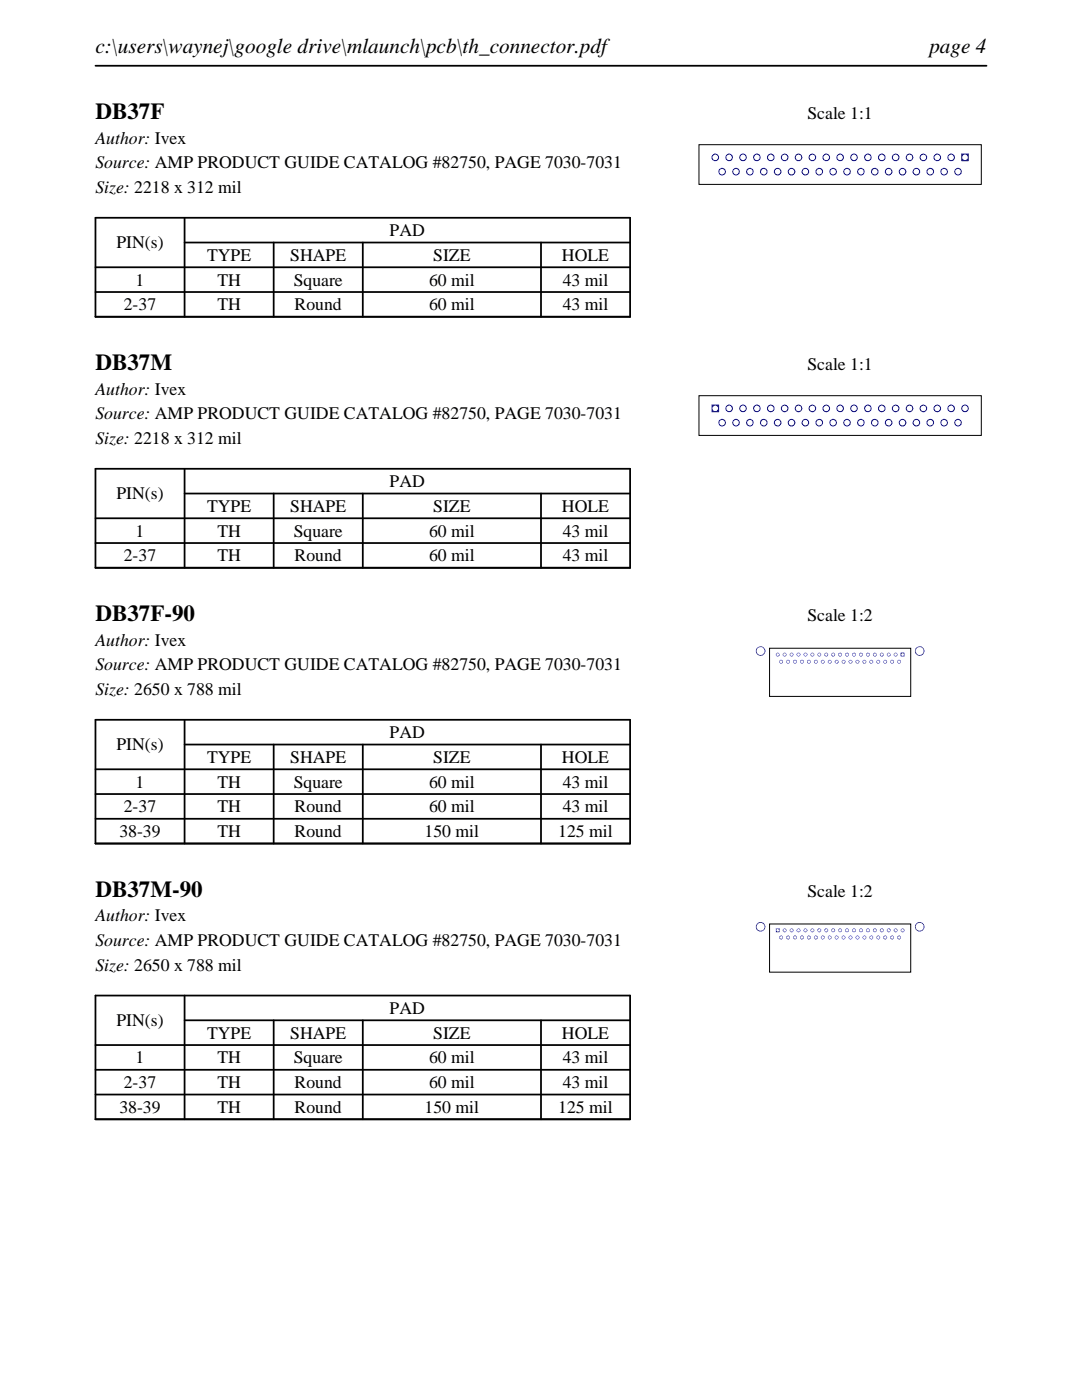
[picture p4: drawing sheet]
<svg xmlns="http://www.w3.org/2000/svg" width="216mm" height="279mm" viewBox="0 0 216 279" stroke-linecap="round" stroke-linejoin="round" font-family="sans-serif">
<path d="M19 13.1h177.8M19 43.5h106.7v19.7h-106.7zM19 53.3h106.7M19 58.3h106.7M36.8 48.4h88.9M36.8 43.5v19.7M54.6 48.4v14.8M72.4 48.4v14.8M107.9 48.4v14.8" fill="none" stroke="#000" stroke-width=".35"/>
<path d="M139.5 28.9h56.3v7.9h-56.3z" fill="none" stroke="#000" stroke-width=".2"/>
<g fill="#00f">
<path d="M191.8 30.7v1.5h1.5v-1.5zM192 31.4a.55 .55 0 0 1 1.1 0 .55 .55 0 0 1-1.1 0z"/>
<path d="M189 31.4a.8 .8 0 0 0 1.6 0 .8 .8 0 0 0-1.6 0zM189.2 31.4a.55 .55 0 0 1 1.1 0 .55 .55 0 0 1-1.1 0z"/>
<path d="M186.3 31.4a.76 .76 0 0 0 1.5 0 .76 .76 0 0 0-1.5 0zM186.5 31.4a.55 .55 0 0 1 1.1 0 .55 .55 0 0 1-1.1 0z"/>
<path d="M183.5 31.4a.76 .76 0 0 0 1.5 0 .76 .76 0 0 0-1.5 0zM183.7 31.4a.55 .55 0 0 1 1.1 0 .55 .55 0 0 1-1.1 0z"/>
<path d="M180.7 31.4a.76 .76 0 0 0 1.5 0 .76 .76 0 0 0-1.5 0zM180.9 31.4a.55 .55 0 0 1 1.1 0 .55 .55 0 0 1-1.1 0z"/>
<path d="M178 31.4a.76 .76 0 0 0 1.5 0 .76 .76 0 0 0-1.5 0zM178.2 31.4a.55 .55 0 0 1 1.1 0 .55 .55 0 0 1-1.1 0z"/>
<path d="M175.2 31.4a.76 .76 0 0 0 1.5 0 .76 .76 0 0 0-1.5 0zM175.4 31.4a.55 .55 0 0 1 1.1 0 .55 .55 0 0 1-1.1 0z"/>
<path d="M172.4 31.4a.76 .76 0 0 0 1.5 0 .76 .76 0 0 0-1.5 0zM172.6 31.4a.55 .55 0 0 1 1.1 0 .55 .55 0 0 1-1.1 0z"/>
<path d="M169.6 31.4a.8 .8 0 0 0 1.6 0 .8 .8 0 0 0-1.6 0zM169.9 31.4a.55 .55 0 0 1 1.1 0 .55 .55 0 0 1-1.1 0z"/>
<path d="M166.9 31.4a.76 .76 0 0 0 1.5 0 .76 .76 0 0 0-1.5 0zM167.1 31.4a.55 .55 0 0 1 1.1 0 .55 .55 0 0 1-1.1 0z"/>
<path d="M164.1 31.4a.76 .76 0 0 0 1.5 0 .76 .76 0 0 0-1.5 0zM164.3 31.4a.55 .55 0 0 1 1.1 0 .55 .55 0 0 1-1.1 0z"/>
<path d="M161.3 31.4a.8 .8 0 0 0 1.6 0 .8 .8 0 0 0-1.6 0zM161.6 31.4a.55 .55 0 0 1 1 0 .55 .55 0 0 1-1 0z"/>
<path d="M158.6 31.4a.76 .76 0 0 0 1.5 0 .76 .76 0 0 0-1.5 0zM158.8 31.4a.55 .55 0 0 1 1.1 0 .55 .55 0 0 1-1.1 0z"/>
<path d="M155.8 31.4a.76 .76 0 0 0 1.5 0 .76 .76 0 0 0-1.5 0zM156 31.4a.55 .55 0 0 1 1.1 0 .55 .55 0 0 1-1.1 0z"/>
<path d="M153 31.4a.8 .8 0 0 0 1.6 0 .8 .8 0 0 0-1.6 0zM153.3 31.4a.55 .55 0 0 1 1 0 .55 .55 0 0 1-1 0z"/>
<path d="M150.3 31.4a.76 .76 0 0 0 1.5 0 .76 .76 0 0 0-1.5 0zM150.5 31.4a.55 .55 0 0 1 1.1 0 .55 .55 0 0 1-1.1 0z"/>
<path d="M147.5 31.4a.76 .76 0 0 0 1.5 0 .76 .76 0 0 0-1.5 0zM147.7 31.4a.55 .55 0 0 1 1.1 0 .55 .55 0 0 1-1.1 0z"/>
<path d="M144.7 31.4a.8 .8 0 0 0 1.6 0 .8 .8 0 0 0-1.6 0zM144.9 31.4a.55 .55 0 0 1 1.1 0 .55 .55 0 0 1-1.1 0z"/>
<path d="M142 31.4a.76 .76 0 0 0 1.5 0 .76 .76 0 0 0-1.5 0zM142.2 31.4a.55 .55 0 0 1 1.1 0 .55 .55 0 0 1-1.1 0z"/>
<path d="M190.4 34.3a.76 .76 0 0 0 1.5 0 .76 .76 0 0 0-1.5 0zM190.6 34.3a.55 .55 0 0 1 1.1 0 .55 .55 0 0 1-1.1 0z"/>
<path d="M187.6 34.3a.8 .8 0 0 0 1.6 0 .8 .8 0 0 0-1.6 0zM187.8 34.3a.55 .55 0 0 1 1.1 0 .55 .55 0 0 1-1.1 0z"/>
<path d="M184.9 34.3a.76 .76 0 0 0 1.5 0 .76 .76 0 0 0-1.5 0zM185.1 34.3a.55 .55 0 0 1 1.1 0 .55 .55 0 0 1-1.1 0z"/>
<path d="M182.1 34.3a.76 .76 0 0 0 1.5 0 .76 .76 0 0 0-1.5 0zM182.3 34.3a.55 .55 0 0 1 1.1 0 .55 .55 0 0 1-1.1 0z"/>
<path d="M179.3 34.3a.76 .76 0 0 0 1.5 0 .76 .76 0 0 0-1.5 0zM179.5 34.3a.55 .55 0 0 1 1.1 0 .55 .55 0 0 1-1.1 0z"/>
<path d="M176.6 34.3a.76 .76 0 0 0 1.5 0 .76 .76 0 0 0-1.5 0zM176.8 34.3a.55 .55 0 0 1 1.1 0 .55 .55 0 0 1-1.1 0z"/>
<path d="M173.8 34.3a.76 .76 0 0 0 1.5 0 .76 .76 0 0 0-1.5 0zM174 34.3a.55 .55 0 0 1 1.1 0 .55 .55 0 0 1-1.1 0z"/>
<path d="M171 34.3a.76 .76 0 0 0 1.5 0 .76 .76 0 0 0-1.5 0zM171.2 34.3a.55 .55 0 0 1 1.1 0 .55 .55 0 0 1-1.1 0z"/>
<path d="M168.2 34.3a.8 .8 0 0 0 1.6 0 .8 .8 0 0 0-1.6 0zM168.5 34.3a.55 .55 0 0 1 1.1 0 .55 .55 0 0 1-1.1 0z"/>
<path d="M165.5 34.3a.76 .76 0 0 0 1.5 0 .76 .76 0 0 0-1.5 0zM165.7 34.3a.55 .55 0 0 1 1.1 0 .55 .55 0 0 1-1.1 0z"/>
<path d="M162.7 34.3a.76 .76 0 0 0 1.5 0 .76 .76 0 0 0-1.5 0zM162.9 34.3a.55 .55 0 0 1 1.1 0 .55 .55 0 0 1-1.1 0z"/>
<path d="M159.9 34.3a.8 .8 0 0 0 1.6 0 .8 .8 0 0 0-1.6 0zM160.2 34.3a.55 .55 0 0 1 1.1 0 .55 .55 0 0 1-1.1 0z"/>
<path d="M157.2 34.3a.76 .76 0 0 0 1.5 0 .76 .76 0 0 0-1.5 0zM157.4 34.3a.55 .55 0 0 1 1.1 0 .55 .55 0 0 1-1.1 0z"/>
<path d="M154.4 34.3a.76 .76 0 0 0 1.5 0 .76 .76 0 0 0-1.5 0zM154.6 34.3a.55 .55 0 0 1 1.1 0 .55 .55 0 0 1-1.1 0z"/>
<path d="M151.6 34.3a.8 .8 0 0 0 1.6 0 .8 .8 0 0 0-1.6 0zM151.9 34.3a.55 .55 0 0 1 1 0 .55 .55 0 0 1-1 0z"/>
<path d="M148.9 34.3a.76 .76 0 0 0 1.5 0 .76 .76 0 0 0-1.5 0zM149.1 34.3a.55 .55 0 0 1 1.1 0 .55 .55 0 0 1-1.1 0z"/>
<path d="M146.1 34.3a.76 .76 0 0 0 1.5 0 .76 .76 0 0 0-1.5 0zM146.3 34.3a.55 .55 0 0 1 1.1 0 .55 .55 0 0 1-1.1 0z"/>
<path d="M143.3 34.3a.8 .8 0 0 0 1.6 0 .8 .8 0 0 0-1.6 0zM143.5 34.3a.55 .55 0 0 1 1.1 0 .55 .55 0 0 1-1.1 0z"/>
</g>
<path d="M19 93.6h106.7v19.7h-106.7zM36.8 98.5h88.9M36.8 93.6v19.7M54.6 98.5v14.8M72.4 98.5v14.8M107.9 98.5v14.8M19 103.4h106.7M19 108.4h106.7" fill="none" stroke="#000" stroke-width=".35"/>
<path d="M139.5 79h56.3v7.9h-56.3z" fill="none" stroke="#000" stroke-width=".2"/>
<g fill="#00f">
<path d="M142 80.7v1.6h1.5v-1.6zM142.2 81.5a.55 .55 0 0 1 1.1 0 .55 .55 0 0 1-1.1 0z"/>
<path d="M144.7 81.5a.8 .8 0 0 0 1.6 0 .8 .8 0 0 0-1.6 0zM144.9 81.5a.55 .55 0 0 1 1.1 0 .55 .55 0 0 1-1.1 0z"/>
<path d="M147.5 81.5a.76 .76 0 0 0 1.5 0 .76 .76 0 0 0-1.5 0zM147.7 81.5a.55 .55 0 0 1 1.1 0 .55 .55 0 0 1-1.1 0z"/>
<path d="M150.3 81.5a.76 .76 0 0 0 1.5 0 .76 .76 0 0 0-1.5 0zM150.5 81.5a.55 .55 0 0 1 1.1 0 .55 .55 0 0 1-1.1 0z"/>
<path d="M153 81.5a.8 .8 0 0 0 1.6 0 .8 .8 0 0 0-1.6 0zM153.3 81.5a.55 .55 0 0 1 1 0 .55 .55 0 0 1-1 0z"/>
<path d="M155.8 81.5a.76 .76 0 0 0 1.5 0 .76 .76 0 0 0-1.5 0zM156 81.5a.55 .55 0 0 1 1.1 0 .55 .55 0 0 1-1.1 0z"/>
<path d="M158.6 81.5a.76 .76 0 0 0 1.5 0 .76 .76 0 0 0-1.5 0zM158.8 81.5a.55 .55 0 0 1 1.1 0 .55 .55 0 0 1-1.1 0z"/>
<path d="M161.3 81.5a.8 .8 0 0 0 1.6 0 .8 .8 0 0 0-1.6 0zM161.6 81.5a.55 .55 0 0 1 1 0 .55 .55 0 0 1-1 0z"/>
<path d="M164.1 81.5a.76 .76 0 0 0 1.5 0 .76 .76 0 0 0-1.5 0zM164.3 81.5a.55 .55 0 0 1 1.1 0 .55 .55 0 0 1-1.1 0z"/>
<path d="M166.9 81.5a.76 .76 0 0 0 1.5 0 .76 .76 0 0 0-1.5 0zM167.1 81.5a.55 .55 0 0 1 1.1 0 .55 .55 0 0 1-1.1 0z"/>
<path d="M169.6 81.5a.8 .8 0 0 0 1.6 0 .8 .8 0 0 0-1.6 0zM169.9 81.5a.55 .55 0 0 1 1.1 0 .55 .55 0 0 1-1.1 0z"/>
<path d="M172.4 81.5a.76 .76 0 0 0 1.5 0 .76 .76 0 0 0-1.5 0zM172.6 81.5a.55 .55 0 0 1 1.1 0 .55 .55 0 0 1-1.1 0z"/>
<path d="M175.2 81.5a.76 .76 0 0 0 1.5 0 .76 .76 0 0 0-1.5 0zM175.4 81.5a.55 .55 0 0 1 1.1 0 .55 .55 0 0 1-1.1 0z"/>
<path d="M178 81.5a.76 .76 0 0 0 1.5 0 .76 .76 0 0 0-1.5 0zM178.2 81.5a.55 .55 0 0 1 1.1 0 .55 .55 0 0 1-1.1 0z"/>
<path d="M180.7 81.5a.76 .76 0 0 0 1.5 0 .76 .76 0 0 0-1.5 0zM180.9 81.5a.55 .55 0 0 1 1.1 0 .55 .55 0 0 1-1.1 0z"/>
<path d="M183.5 81.5a.76 .76 0 0 0 1.5 0 .76 .76 0 0 0-1.5 0zM183.7 81.5a.55 .55 0 0 1 1.1 0 .55 .55 0 0 1-1.1 0z"/>
<path d="M186.3 81.5a.76 .76 0 0 0 1.5 0 .76 .76 0 0 0-1.5 0zM186.5 81.5a.55 .55 0 0 1 1.1 0 .55 .55 0 0 1-1.1 0z"/>
<path d="M189 81.5a.8 .8 0 0 0 1.6 0 .8 .8 0 0 0-1.6 0zM189.2 81.5a.55 .55 0 0 1 1.1 0 .55 .55 0 0 1-1.1 0z"/>
<path d="M191.8 81.5a.76 .76 0 0 0 1.5 0 .76 .76 0 0 0-1.5 0zM192 81.5a.55 .55 0 0 1 1.1 0 .55 .55 0 0 1-1.1 0z"/>
<path d="M143.3 84.4a.8 .8 0 0 0 1.6 0 .8 .8 0 0 0-1.6 0zM143.5 84.4a.55 .55 0 0 1 1.1 0 .55 .55 0 0 1-1.1 0z"/>
<path d="M146.1 84.4a.76 .76 0 0 0 1.5 0 .76 .76 0 0 0-1.5 0zM146.3 84.4a.55 .55 0 0 1 1.1 0 .55 .55 0 0 1-1.1 0z"/>
<path d="M148.9 84.4a.76 .76 0 0 0 1.5 0 .76 .76 0 0 0-1.5 0zM149.1 84.4a.55 .55 0 0 1 1.1 0 .55 .55 0 0 1-1.1 0z"/>
<path d="M151.6 84.4a.8 .8 0 0 0 1.6 0 .8 .8 0 0 0-1.6 0zM151.9 84.4a.55 .55 0 0 1 1 0 .55 .55 0 0 1-1 0z"/>
<path d="M154.4 84.4a.76 .76 0 0 0 1.5 0 .76 .76 0 0 0-1.5 0zM154.6 84.4a.55 .55 0 0 1 1.1 0 .55 .55 0 0 1-1.1 0z"/>
<path d="M157.2 84.4a.76 .76 0 0 0 1.5 0 .76 .76 0 0 0-1.5 0zM157.4 84.4a.55 .55 0 0 1 1.1 0 .55 .55 0 0 1-1.1 0z"/>
<path d="M159.9 84.4a.8 .8 0 0 0 1.6 0 .8 .8 0 0 0-1.6 0zM160.2 84.4a.55 .55 0 0 1 1.1 0 .55 .55 0 0 1-1.1 0z"/>
<path d="M162.7 84.4a.76 .76 0 0 0 1.5 0 .76 .76 0 0 0-1.5 0zM162.9 84.4a.55 .55 0 0 1 1.1 0 .55 .55 0 0 1-1.1 0z"/>
<path d="M165.5 84.4a.76 .76 0 0 0 1.5 0 .76 .76 0 0 0-1.5 0zM165.7 84.4a.55 .55 0 0 1 1.1 0 .55 .55 0 0 1-1.1 0z"/>
<path d="M168.2 84.4a.8 .8 0 0 0 1.6 0 .8 .8 0 0 0-1.6 0zM168.5 84.4a.55 .55 0 0 1 1.1 0 .55 .55 0 0 1-1.1 0z"/>
<path d="M171 84.4a.76 .76 0 0 0 1.5 0 .76 .76 0 0 0-1.5 0zM171.2 84.4a.55 .55 0 0 1 1.1 0 .55 .55 0 0 1-1.1 0z"/>
<path d="M173.8 84.4a.76 .76 0 0 0 1.5 0 .76 .76 0 0 0-1.5 0zM174 84.4a.55 .55 0 0 1 1.1 0 .55 .55 0 0 1-1.1 0z"/>
<path d="M176.6 84.4a.76 .76 0 0 0 1.5 0 .76 .76 0 0 0-1.5 0zM176.8 84.4a.55 .55 0 0 1 1.1 0 .55 .55 0 0 1-1.1 0z"/>
<path d="M179.3 84.4a.76 .76 0 0 0 1.5 0 .76 .76 0 0 0-1.5 0zM179.5 84.4a.55 .55 0 0 1 1.1 0 .55 .55 0 0 1-1.1 0z"/>
<path d="M182.1 84.4a.76 .76 0 0 0 1.5 0 .76 .76 0 0 0-1.5 0zM182.3 84.4a.55 .55 0 0 1 1.1 0 .55 .55 0 0 1-1.1 0z"/>
<path d="M184.9 84.4a.76 .76 0 0 0 1.5 0 .76 .76 0 0 0-1.5 0zM185.1 84.4a.55 .55 0 0 1 1.1 0 .55 .55 0 0 1-1.1 0z"/>
<path d="M187.6 84.4a.8 .8 0 0 0 1.6 0 .8 .8 0 0 0-1.6 0zM187.8 84.4a.55 .55 0 0 1 1.1 0 .55 .55 0 0 1-1.1 0z"/>
<path d="M190.4 84.4a.76 .76 0 0 0 1.5 0 .76 .76 0 0 0-1.5 0zM190.6 84.4a.55 .55 0 0 1 1.1 0 .55 .55 0 0 1-1.1 0z"/>
</g>
<path d="M19 143.7h106.7v24.6h-106.7zM19 153.5h106.7M19 158.5h106.7M36.8 148.6h88.9M36.8 143.7v24.6M54.6 148.6v19.7M72.4 148.6v19.7M107.9 148.6v19.7M19 163.4h106.7" fill="none" stroke="#000" stroke-width=".35"/>
<path d="M153.6 129.4h28.1v9.6h-28.1z" fill="none" stroke="#000" stroke-width=".2"/>
<g fill="#00f">
<path d="M179.7 130.3v.7h.8v-.7zM179.8 130.6a.3 .3 0 0 1 .6 0 .3 .3 0 0 1-.6 0z"/>
<path d="M178.3 130.6a.4 .4 0 0 0 .8 0 .4 .4 0 0 0-.8 0zM178.4 130.6a.3 .3 0 0 1 .6 0 .3 .3 0 0 1-.6 0z"/>
<path d="M176.9 130.6a.4 .4 0 0 0 .8 0 .4 .4 0 0 0-.8 0zM177.1 130.6a.27 .27 0 0 1 .5 0 .27 .27 0 0 1-.5 0z"/>
<path d="M175.6 130.6a.38 .38 0 0 0 .7 0 .38 .38 0 0 0-.7 0zM175.7 130.6a.27 .27 0 0 1 .5 0 .27 .27 0 0 1-.5 0z"/>
<path d="M174.2 130.6a.38 .38 0 0 0 .7 0 .38 .38 0 0 0-.7 0zM174.3 130.6a.27 .27 0 0 1 .5 0 .27 .27 0 0 1-.5 0z"/>
<path d="M172.8 130.6a.4 .4 0 0 0 .8 0 .4 .4 0 0 0-.8 0zM172.9 130.6a.3 .3 0 0 1 .6 0 .3 .3 0 0 1-.6 0z"/>
<path d="M171.4 130.6a.4 .4 0 0 0 .8 0 .4 .4 0 0 0-.8 0zM171.5 130.6a.3 .3 0 0 1 .6 0 .3 .3 0 0 1-.6 0z"/>
<path d="M170 130.6a.4 .4 0 0 0 .8 0 .4 .4 0 0 0-.8 0zM170.1 130.6a.3 .3 0 0 1 .6 0 .3 .3 0 0 1-.6 0z"/>
<path d="M168.6 130.6a.4 .4 0 0 0 .8 0 .4 .4 0 0 0-.8 0zM168.8 130.6a.27 .27 0 0 1 .5 0 .27 .27 0 0 1-.5 0z"/>
<path d="M167.3 130.6a.38 .38 0 0 0 .7 0 .38 .38 0 0 0-.7 0zM167.4 130.6a.27 .27 0 0 1 .5 0 .27 .27 0 0 1-.5 0z"/>
<path d="M165.9 130.6a.38 .38 0 0 0 .7 0 .38 .38 0 0 0-.7 0zM166 130.6a.27 .27 0 0 1 .5 0 .27 .27 0 0 1-.5 0z"/>
<path d="M164.5 130.6a.4 .4 0 0 0 .8 0 .4 .4 0 0 0-.8 0zM164.6 130.6a.27 .27 0 0 1 .5 0 .27 .27 0 0 1-.5 0z"/>
<path d="M163.1 130.6a.4 .4 0 0 0 .8 0 .4 .4 0 0 0-.8 0zM163.2 130.6a.3 .3 0 0 1 .6 0 .3 .3 0 0 1-.6 0z"/>
<path d="M161.7 130.6a.4 .4 0 0 0 .8 0 .4 .4 0 0 0-.8 0zM161.8 130.6a.3 .3 0 0 1 .6 0 .3 .3 0 0 1-.6 0z"/>
<path d="M160.3 130.6a.4 .4 0 0 0 .8 0 .4 .4 0 0 0-.8 0zM160.4 130.6a.3 .3 0 0 1 .6 0 .3 .3 0 0 1-.6 0z"/>
<path d="M159 130.6a.38 .38 0 0 0 .7 0 .38 .38 0 0 0-.7 0zM159.1 130.6a.27 .27 0 0 1 .5 0 .27 .27 0 0 1-.5 0z"/>
<path d="M157.6 130.6a.38 .38 0 0 0 .7 0 .38 .38 0 0 0-.7 0zM157.7 130.6a.27 .27 0 0 1 .5 0 .27 .27 0 0 1-.5 0z"/>
<path d="M156.2 130.6a.38 .38 0 0 0 .7 0 .38 .38 0 0 0-.7 0zM156.3 130.6a.27 .27 0 0 1 .5 0 .27 .27 0 0 1-.5 0z"/>
<path d="M154.8 130.6a.4 .4 0 0 0 .8 0 .4 .4 0 0 0-.8 0zM154.9 130.6a.3 .3 0 0 1 .6 0 .3 .3 0 0 1-.6 0z"/>
<path d="M179 132.1a.4 .4 0 0 0 .8 0 .4 .4 0 0 0-.8 0zM179.1 132.1a.3 .3 0 0 1 .6 0 .3 .3 0 0 1-.6 0z"/>
<path d="M177.6 132.1a.4 .4 0 0 0 .8 0 .4 .4 0 0 0-.8 0zM177.7 132.1a.3 .3 0 0 1 .6 0 .3 .3 0 0 1-.6 0z"/>
<path d="M176.3 132.1a.38 .38 0 0 0 .7 0 .38 .38 0 0 0-.7 0zM176.4 132.1a.27 .27 0 0 1 .5 0 .27 .27 0 0 1-.5 0z"/>
<path d="M174.9 132.1a.38 .38 0 0 0 .7 0 .38 .38 0 0 0-.7 0zM175 132.1a.27 .27 0 0 1 .5 0 .27 .27 0 0 1-.5 0z"/>
<path d="M173.5 132.1a.38 .38 0 0 0 .7 0 .38 .38 0 0 0-.7 0zM173.6 132.1a.27 .27 0 0 1 .5 0 .27 .27 0 0 1-.5 0z"/>
<path d="M172.1 132.1a.4 .4 0 0 0 .8 0 .4 .4 0 0 0-.8 0zM172.2 132.1a.3 .3 0 0 1 .6 0 .3 .3 0 0 1-.6 0z"/>
<path d="M170.7 132.1a.4 .4 0 0 0 .8 0 .4 .4 0 0 0-.8 0zM170.8 132.1a.3 .3 0 0 1 .6 0 .3 .3 0 0 1-.6 0z"/>
<path d="M169.3 132.1a.4 .4 0 0 0 .8 0 .4 .4 0 0 0-.8 0zM169.4 132.1a.3 .3 0 0 1 .6 0 .3 .3 0 0 1-.6 0z"/>
<path d="M167.9 132.1a.4 .4 0 0 0 .8 0 .4 .4 0 0 0-.8 0zM168.1 132.1a.27 .27 0 0 1 .5 0 .27 .27 0 0 1-.5 0z"/>
<path d="M166.6 132.1a.38 .38 0 0 0 .7 0 .38 .38 0 0 0-.7 0zM166.7 132.1a.27 .27 0 0 1 .5 0 .27 .27 0 0 1-.5 0z"/>
<path d="M165.2 132.1a.38 .38 0 0 0 .7 0 .38 .38 0 0 0-.7 0zM165.3 132.1a.27 .27 0 0 1 .5 0 .27 .27 0 0 1-.5 0z"/>
<path d="M163.8 132.1a.4 .4 0 0 0 .8 0 .4 .4 0 0 0-.8 0zM163.9 132.1a.27 .27 0 0 1 .5 0 .27 .27 0 0 1-.5 0z"/>
<path d="M162.4 132.1a.4 .4 0 0 0 .8 0 .4 .4 0 0 0-.8 0zM162.5 132.1a.3 .3 0 0 1 .6 0 .3 .3 0 0 1-.6 0z"/>
<path d="M161 132.1a.4 .4 0 0 0 .8 0 .4 .4 0 0 0-.8 0zM161.1 132.1a.3 .3 0 0 1 .6 0 .3 .3 0 0 1-.6 0z"/>
<path d="M159.6 132.1a.4 .4 0 0 0 .8 0 .4 .4 0 0 0-.8 0zM159.7 132.1a.3 .3 0 0 1 .6 0 .3 .3 0 0 1-.6 0z"/>
<path d="M158.3 132.1a.38 .38 0 0 0 .7 0 .38 .38 0 0 0-.7 0zM158.4 132.1a.27 .27 0 0 1 .5 0 .27 .27 0 0 1-.5 0z"/>
<path d="M156.9 132.1a.38 .38 0 0 0 .7 0 .38 .38 0 0 0-.7 0zM157 132.1a.27 .27 0 0 1 .5 0 .27 .27 0 0 1-.5 0z"/>
<path d="M155.5 132.1a.38 .38 0 0 0 .7 0 .38 .38 0 0 0-.7 0zM155.6 132.1a.27 .27 0 0 1 .5 0 .27 .27 0 0 1-.5 0z"/>
<path d="M150.8 129.9a.95 .95 0 0 0 1.9 0 .95 .95 0 0 0-1.9 0zM151 129.9a.8 .8 0 0 1 1.6 0 .8 .8 0 0 1-1.6 0z"/>
<path d="M182.6 129.9a.95 .95 0 0 0 1.9 0 .95 .95 0 0 0-1.9 0zM182.7 129.9a.8 .8 0 0 1 1.6 0 .8 .8 0 0 1-1.6 0z"/>
</g>
<path d="M19 198.7h106.7v24.7h-106.7zM36.8 198.7v24.7M19 208.6h106.7M19 213.5h106.7M19 218.4h106.7M36.8 203.6h88.9M54.6 203.6v19.8M72.4 203.6v19.8M107.9 203.6v19.8" fill="none" stroke="#000" stroke-width=".35"/>
<path d="M153.6 184.4h28.1v9.6h-28.1z" fill="none" stroke="#000" stroke-width=".2"/>
<g fill="#00f">
<path d="M154.8 185.3v.8h.8v-.8zM154.9 185.7a.3 .3 0 0 1 .6 0 .3 .3 0 0 1-.6 0z"/>
<path d="M156.2 185.7a.38 .38 0 0 0 .7 0 .38 .38 0 0 0-.7 0zM156.3 185.7a.27 .27 0 0 1 .5 0 .27 .27 0 0 1-.5 0z"/>
<path d="M157.6 185.7a.38 .38 0 0 0 .7 0 .38 .38 0 0 0-.7 0zM157.7 185.7a.27 .27 0 0 1 .5 0 .27 .27 0 0 1-.5 0z"/>
<path d="M159 185.7a.38 .38 0 0 0 .7 0 .38 .38 0 0 0-.7 0zM159.1 185.7a.27 .27 0 0 1 .5 0 .27 .27 0 0 1-.5 0z"/>
<path d="M160.3 185.7a.4 .4 0 0 0 .8 0 .4 .4 0 0 0-.8 0zM160.4 185.7a.3 .3 0 0 1 .6 0 .3 .3 0 0 1-.6 0z"/>
<path d="M161.7 185.7a.4 .4 0 0 0 .8 0 .4 .4 0 0 0-.8 0zM161.8 185.7a.3 .3 0 0 1 .6 0 .3 .3 0 0 1-.6 0z"/>
<path d="M163.1 185.7a.4 .4 0 0 0 .8 0 .4 .4 0 0 0-.8 0zM163.2 185.7a.3 .3 0 0 1 .6 0 .3 .3 0 0 1-.6 0z"/>
<path d="M164.5 185.7a.4 .4 0 0 0 .8 0 .4 .4 0 0 0-.8 0zM164.6 185.7a.27 .27 0 0 1 .5 0 .27 .27 0 0 1-.5 0z"/>
<path d="M165.9 185.7a.38 .38 0 0 0 .7 0 .38 .38 0 0 0-.7 0zM166 185.7a.27 .27 0 0 1 .5 0 .27 .27 0 0 1-.5 0z"/>
<path d="M167.3 185.7a.38 .38 0 0 0 .7 0 .38 .38 0 0 0-.7 0zM167.4 185.7a.27 .27 0 0 1 .5 0 .27 .27 0 0 1-.5 0z"/>
<path d="M168.6 185.7a.4 .4 0 0 0 .8 0 .4 .4 0 0 0-.8 0zM168.8 185.7a.27 .27 0 0 1 .5 0 .27 .27 0 0 1-.5 0z"/>
<path d="M170 185.7a.4 .4 0 0 0 .8 0 .4 .4 0 0 0-.8 0zM170.1 185.7a.3 .3 0 0 1 .6 0 .3 .3 0 0 1-.6 0z"/>
<path d="M171.4 185.7a.4 .4 0 0 0 .8 0 .4 .4 0 0 0-.8 0zM171.5 185.7a.3 .3 0 0 1 .6 0 .3 .3 0 0 1-.6 0z"/>
<path d="M172.8 185.7a.4 .4 0 0 0 .8 0 .4 .4 0 0 0-.8 0zM172.9 185.7a.3 .3 0 0 1 .6 0 .3 .3 0 0 1-.6 0z"/>
<path d="M174.2 185.7a.38 .38 0 0 0 .7 0 .38 .38 0 0 0-.7 0zM174.3 185.7a.27 .27 0 0 1 .5 0 .27 .27 0 0 1-.5 0z"/>
<path d="M175.6 185.7a.38 .38 0 0 0 .7 0 .38 .38 0 0 0-.7 0zM175.7 185.7a.27 .27 0 0 1 .5 0 .27 .27 0 0 1-.5 0z"/>
<path d="M176.9 185.7a.4 .4 0 0 0 .8 0 .4 .4 0 0 0-.8 0zM177.1 185.7a.27 .27 0 0 1 .5 0 .27 .27 0 0 1-.5 0z"/>
<path d="M178.3 185.7a.4 .4 0 0 0 .8 0 .4 .4 0 0 0-.8 0zM178.4 185.7a.3 .3 0 0 1 .6 0 .3 .3 0 0 1-.6 0z"/>
<path d="M179.7 185.7a.4 .4 0 0 0 .8 0 .4 .4 0 0 0-.8 0zM179.8 185.7a.3 .3 0 0 1 .6 0 .3 .3 0 0 1-.6 0z"/>
<path d="M155.5 187.1a.38 .38 0 0 0 .7 0 .38 .38 0 0 0-.7 0zM155.6 187.1a.27 .27 0 0 1 .5 0 .27 .27 0 0 1-.5 0z"/>
<path d="M156.9 187.1a.38 .38 0 0 0 .7 0 .38 .38 0 0 0-.7 0zM157 187.1a.27 .27 0 0 1 .5 0 .27 .27 0 0 1-.5 0z"/>
<path d="M158.3 187.1a.38 .38 0 0 0 .7 0 .38 .38 0 0 0-.7 0zM158.4 187.1a.27 .27 0 0 1 .5 0 .27 .27 0 0 1-.5 0z"/>
<path d="M159.6 187.1a.4 .4 0 0 0 .8 0 .4 .4 0 0 0-.8 0zM159.7 187.1a.3 .3 0 0 1 .6 0 .3 .3 0 0 1-.6 0z"/>
<path d="M161 187.1a.4 .4 0 0 0 .8 0 .4 .4 0 0 0-.8 0zM161.1 187.1a.3 .3 0 0 1 .6 0 .3 .3 0 0 1-.6 0z"/>
<path d="M162.4 187.1a.4 .4 0 0 0 .8 0 .4 .4 0 0 0-.8 0zM162.5 187.1a.3 .3 0 0 1 .6 0 .3 .3 0 0 1-.6 0z"/>
<path d="M163.8 187.1a.4 .4 0 0 0 .8 0 .4 .4 0 0 0-.8 0zM163.9 187.1a.27 .27 0 0 1 .5 0 .27 .27 0 0 1-.5 0z"/>
<path d="M165.2 187.1a.38 .38 0 0 0 .7 0 .38 .38 0 0 0-.7 0zM165.3 187.1a.27 .27 0 0 1 .5 0 .27 .27 0 0 1-.5 0z"/>
<path d="M166.6 187.1a.38 .38 0 0 0 .7 0 .38 .38 0 0 0-.7 0zM166.7 187.1a.27 .27 0 0 1 .5 0 .27 .27 0 0 1-.5 0z"/>
<path d="M167.9 187.1a.4 .4 0 0 0 .8 0 .4 .4 0 0 0-.8 0zM168.1 187.1a.27 .27 0 0 1 .5 0 .27 .27 0 0 1-.5 0z"/>
<path d="M169.3 187.1a.4 .4 0 0 0 .8 0 .4 .4 0 0 0-.8 0zM169.4 187.1a.3 .3 0 0 1 .6 0 .3 .3 0 0 1-.6 0z"/>
<path d="M170.7 187.1a.4 .4 0 0 0 .8 0 .4 .4 0 0 0-.8 0zM170.8 187.1a.3 .3 0 0 1 .6 0 .3 .3 0 0 1-.6 0z"/>
<path d="M172.1 187.1a.4 .4 0 0 0 .8 0 .4 .4 0 0 0-.8 0zM172.2 187.1a.3 .3 0 0 1 .6 0 .3 .3 0 0 1-.6 0z"/>
<path d="M173.5 187.1a.38 .38 0 0 0 .7 0 .38 .38 0 0 0-.7 0zM173.6 187.1a.27 .27 0 0 1 .5 0 .27 .27 0 0 1-.5 0z"/>
<path d="M174.9 187.1a.38 .38 0 0 0 .7 0 .38 .38 0 0 0-.7 0zM175 187.1a.27 .27 0 0 1 .5 0 .27 .27 0 0 1-.5 0z"/>
<path d="M176.3 187.1a.38 .38 0 0 0 .7 0 .38 .38 0 0 0-.7 0zM176.4 187.1a.27 .27 0 0 1 .5 0 .27 .27 0 0 1-.5 0z"/>
<path d="M177.6 187.1a.4 .4 0 0 0 .8 0 .4 .4 0 0 0-.8 0zM177.7 187.1a.3 .3 0 0 1 .6 0 .3 .3 0 0 1-.6 0z"/>
<path d="M179 187.1a.4 .4 0 0 0 .8 0 .4 .4 0 0 0-.8 0zM179.1 187.1a.3 .3 0 0 1 .6 0 .3 .3 0 0 1-.6 0z"/>
<path d="M150.8 185a.95 .95 0 0 0 1.9 0 .95 .95 0 0 0-1.9 0zM151 185a.8 .8 0 0 1 1.6 0 .8 .8 0 0 1-1.6 0z"/>
<path d="M182.6 185a.95 .95 0 0 0 1.9 0 .95 .95 0 0 0-1.9 0zM182.7 185a.8 .8 0 0 1 1.6 0 .8 .8 0 0 1-1.6 0z"/>
</g>
<g font-size="4.6">
<text x="19" y="23.7">DB37F</text>
<text x="19" y="73.8">DB37M</text>
<text x="19" y="123.9">DB37F-90</text>
<text x="19" y="178.9">DB37M-90</text>
</g>
<g font-size="4.2">
<text x="19" y="10.6">c:\users\waynej\google drive\mlaunch\pcb\th_connector.pdf</text>
<text x="185.4" y="10.6">page 4</text>
</g>
<g font-size="3.5">
<text x="161.1" y="23.7">Scale 1:1</text>
<text x="19" y="28.6">Author: Ivex</text>
<text x="19" y="33.6">Source: AMP PRODUCT GUIDE CATALOG #82750, PAGE 7030-7031</text>
<text x="19" y="38.5">Size: 2218 x 312 mil</text>
<text x="77.8" y="47.1">PAD</text>
<text x="23.2" y="49.6">PIN(s)</text>
<text x="41.3" y="52.1">TYPE</text>
<text x="57.9" y="52.1">SHAPE</text>
<text x="86.4" y="52.1">SIZE</text>
<text x="112.1" y="52.1">HOLE</text>
<text x="27.1" y="57">1</text>
<text x="43.4" y="57">TH</text>
<text x="58.6" y="57">Square</text>
<text x="85.6" y="57">60 mil</text>
<text x="112.3" y="57">43 mil</text>
<text x="24.7" y="61.9">2-37</text>
<text x="43.4" y="61.9">TH</text>
<text x="58.8" y="61.9">Round</text>
<text x="85.6" y="61.9">60 mil</text>
<text x="112.3" y="61.9">43 mil</text>
<text x="161.1" y="73.8">Scale 1:1</text>
<text x="19" y="78.7">Author: Ivex</text>
<text x="19" y="83.7">Source: AMP PRODUCT GUIDE CATALOG #82750, PAGE 7030-7031</text>
<text x="19" y="88.6">Size: 2218 x 312 mil</text>
<text x="23.2" y="99.7">PIN(s)</text>
<text x="77.8" y="97.2">PAD</text>
<text x="27.1" y="107.1">1</text>
<text x="41.3" y="102.2">TYPE</text>
<text x="43.4" y="107.1">TH</text>
<text x="57.9" y="102.2">SHAPE</text>
<text x="58.6" y="107.1">Square</text>
<text x="85.6" y="107.1">60 mil</text>
<text x="86.4" y="102.2">SIZE</text>
<text x="112.1" y="102.2">HOLE</text>
<text x="112.3" y="107.1">43 mil</text>
<text x="24.7" y="112">2-37</text>
<text x="43.4" y="112">TH</text>
<text x="58.8" y="112">Round</text>
<text x="85.6" y="112">60 mil</text>
<text x="112.3" y="112">43 mil</text>
<text x="161.1" y="123.9">Scale 1:2</text>
<text x="19" y="128.8">Author: Ivex</text>
<text x="19" y="133.8">Source: AMP PRODUCT GUIDE CATALOG #82750, PAGE 7030-7031</text>
<text x="19" y="138.7">Size: 2650 x 788 mil</text>
<text x="23.2" y="149.8">PIN(s)</text>
<text x="77.8" y="147.3">PAD</text>
<text x="41.3" y="152.3">TYPE</text>
<text x="57.9" y="152.3">SHAPE</text>
<text x="86.4" y="152.3">SIZE</text>
<text x="112.1" y="152.3">HOLE</text>
<text x="27.1" y="157.2">1</text>
<text x="43.4" y="157.2">TH</text>
<text x="58.6" y="157.2">Square</text>
<text x="85.6" y="157.2">60 mil</text>
<text x="112.3" y="157.2">43 mil</text>
<text x="23.8" y="167.1">38-39</text>
<text x="24.7" y="162.1">2-37</text>
<text x="43.4" y="162.1">TH</text>
<text x="43.4" y="167.1">TH</text>
<text x="58.8" y="162.1">Round</text>
<text x="58.8" y="167.1">Round</text>
<text x="84.7" y="167.1">150 mil</text>
<text x="85.6" y="162.1">60 mil</text>
<text x="111.4" y="167.1">125 mil</text>
<text x="112.3" y="162.1">43 mil</text>
<text x="161.1" y="178.9">Scale 1:2</text>
<text x="19" y="183.9">Author: Ivex</text>
<text x="19" y="188.8">Source: AMP PRODUCT GUIDE CATALOG #82750, PAGE 7030-7031</text>
<text x="19" y="193.7">Size: 2650 x 788 mil</text>
<text x="77.8" y="202.4">PAD</text>
<text x="23.2" y="204.8">PIN(s)</text>
<text x="41.3" y="207.3">TYPE</text>
<text x="57.9" y="207.3">SHAPE</text>
<text x="86.4" y="207.3">SIZE</text>
<text x="112.1" y="207.3">HOLE</text>
<text x="27.1" y="212.2">1</text>
<text x="43.4" y="212.2">TH</text>
<text x="58.6" y="212.2">Square</text>
<text x="85.6" y="212.2">60 mil</text>
<text x="112.3" y="212.2">43 mil</text>
<text x="24.7" y="217.2">2-37</text>
<text x="43.4" y="217.2">TH</text>
<text x="58.8" y="217.2">Round</text>
<text x="85.6" y="217.2">60 mil</text>
<text x="112.3" y="217.2">43 mil</text>
<text x="23.8" y="222.1">38-39</text>
<text x="43.4" y="222.1">TH</text>
<text x="58.8" y="222.1">Round</text>
<text x="84.7" y="222.1">150 mil</text>
<text x="111.4" y="222.1">125 mil</text>
</g>
</svg>
